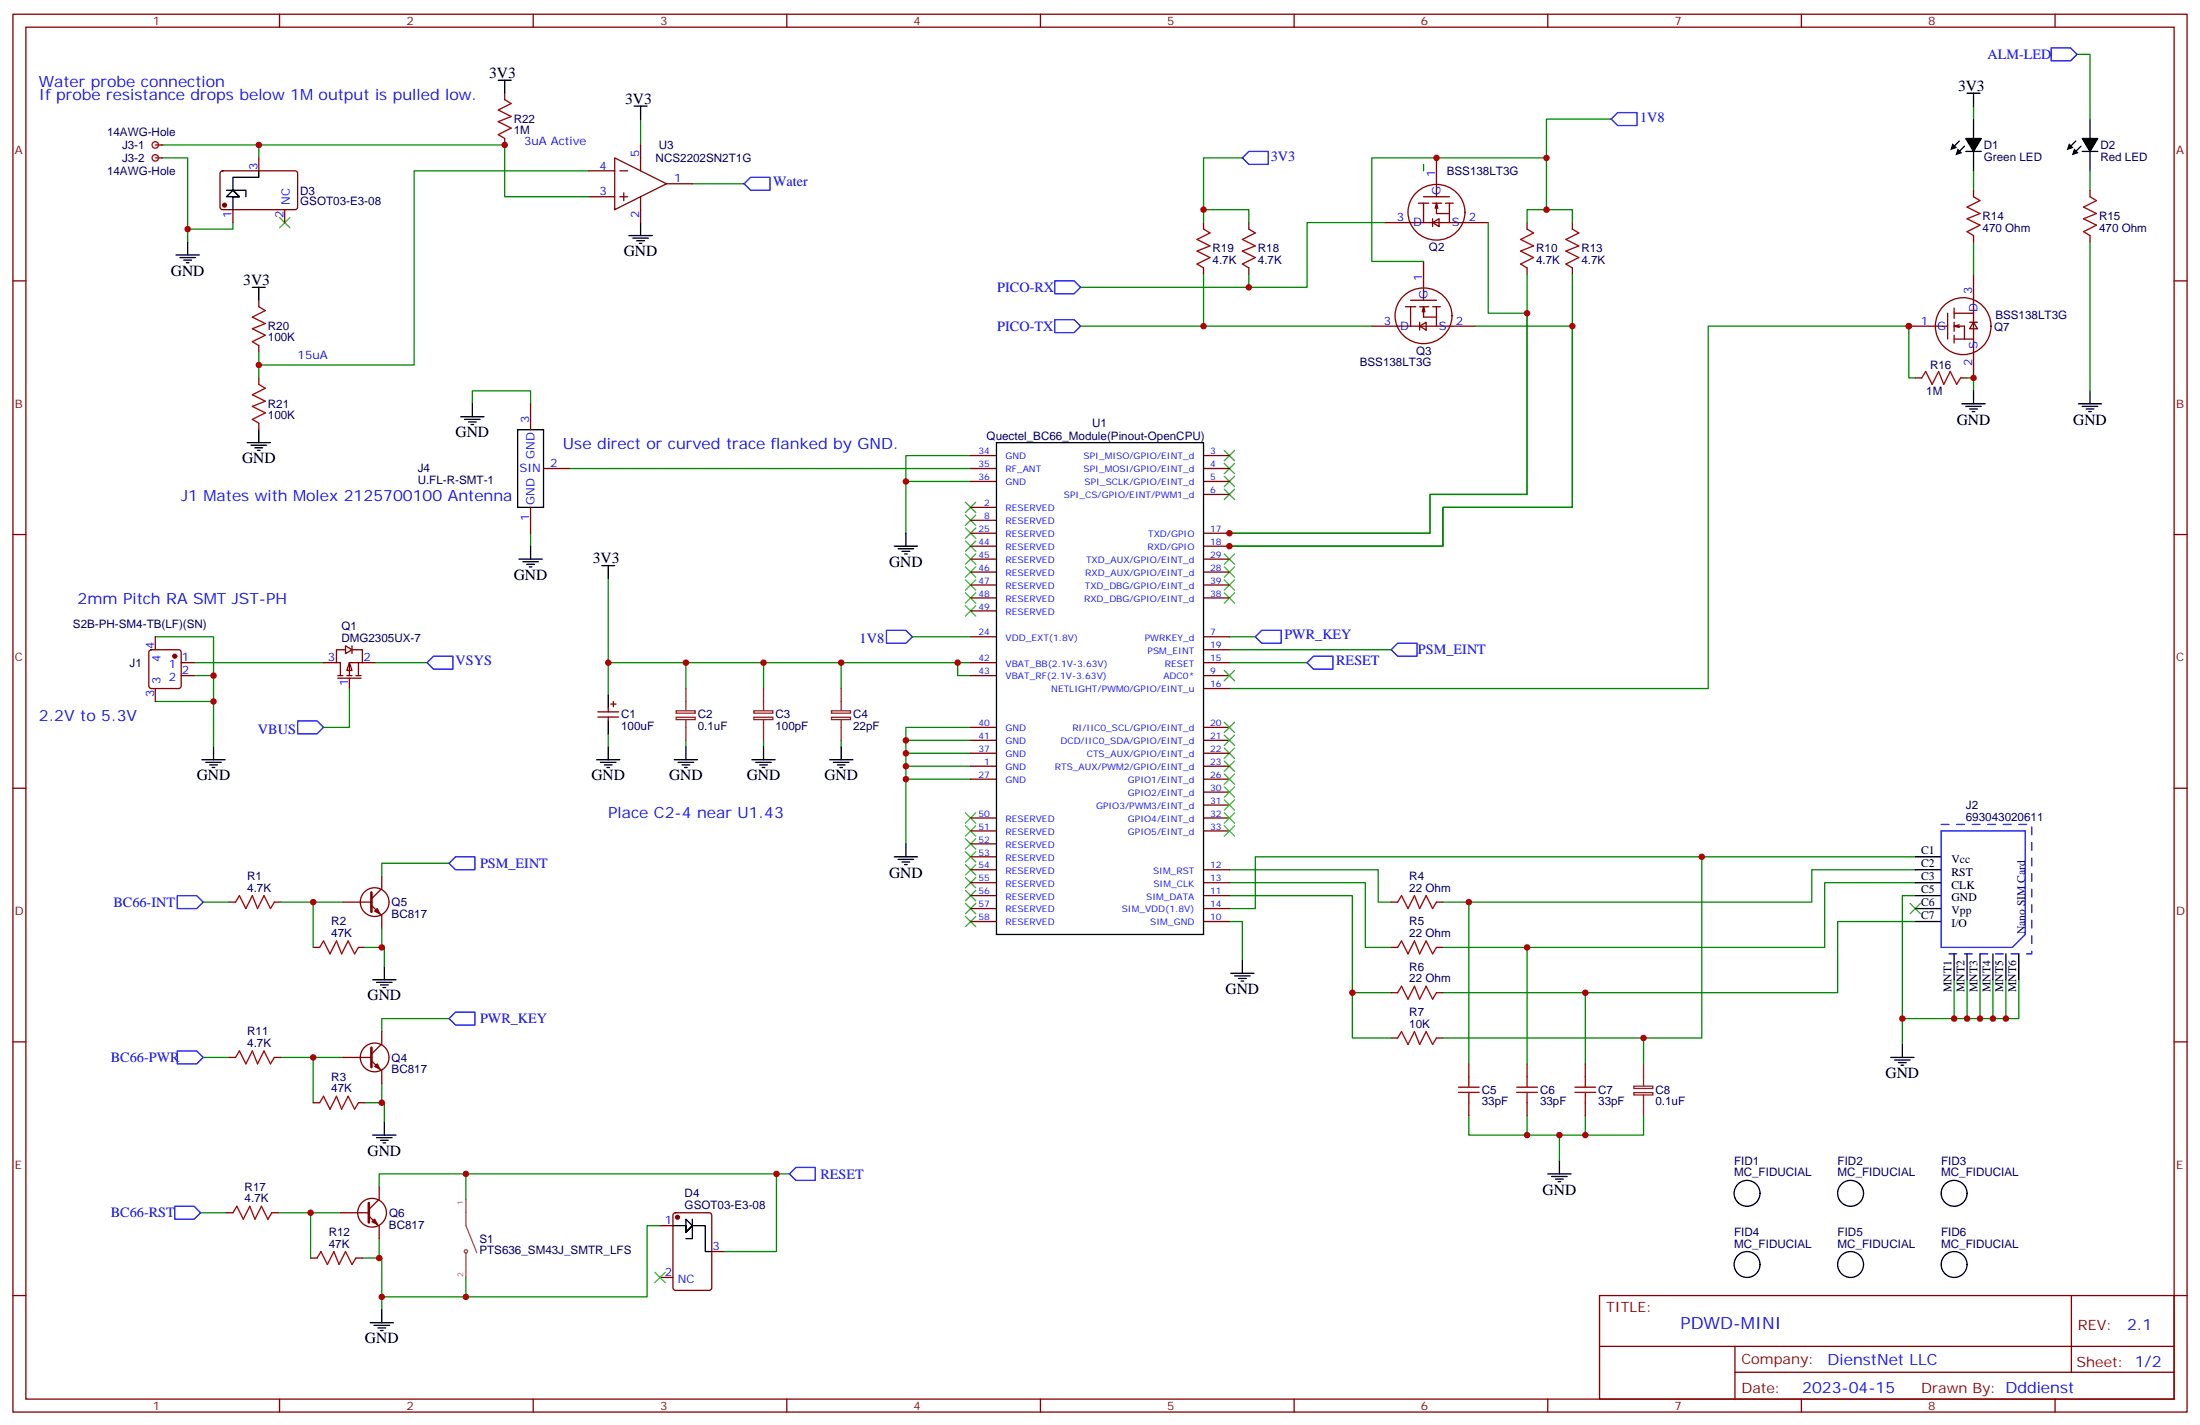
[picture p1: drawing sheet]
<svg xmlns="http://www.w3.org/2000/svg" width="600mm" height="388mm" viewBox="0 0 600 388" stroke-linecap="round" stroke-linejoin="round" font-family="sans-serif">
<g fill="none" stroke="#870000" stroke-width=".35">
<path d="M3.5 3.9h592.7v381h-592.7zM7.1 7.4h585.6v374h-585.6zM76.2 3.9v3.5M145.3 3.9v3.5M214.5 3.9v3.5M283.6 3.9v3.5M352.8 3.9v3.5M421.9 3.9v3.5M491.1 3.9v3.5M560.2 3.9v3.5M137.6 25.4v1.8M137.6 37.7v1.8"/>
<path d="M174.6 39.5v7.1M60.2 46.8l.5-.2h19.7a.71 .71 0 0 1 .7 .7v9.1l-.4 .7h-20l-.5-.2-.2-.5v-9.1zM63.5 57.1v3.6M70.6 43v3.6M77.6 57.1v3.6M160.5 46.6h7.1M160.5 53.6h7.1M167.6 43l14.1 7.1-14.1 7zM169 46.6h2.1M169 53.6h2.1M170 52.6v2.1M174.6 53.6v7.1"/>
<path d="M181.7 50.1h7M538 51.9v1.7M569.7 51.9v1.7M3.5 76.6h3.6M538 64.2v1.8M538 74.8v28.2M569.7 64.2v1.8M592.7 76.6h3.5M70.6 81.8v1.8M70.6 94.2v1.8M520.3 88.9h7.1M527.8 88.9h3.1"/>
<path d="M530.2 83a7.7 7.7 0 0 1 12.1 3.3 7.7 7.7 0 0 1-7.1 10.4 7.8 7.8 0 0 1-7.2-5.1 7.8 7.8 0 0 1 2.2-8.6zM530.9 85.4v7M532.7 84v2.8M532.7 87.8v2.5M532.7 91.4v2.1M532.7 85.4h5.3M532.7 92.4h5.3M534.1 89.3l-1.4-.4h2.8v3.5M534.1 88.5l-1.4 .4M536.9 87.8h2.1M538 87.8l1 1.8h-2.1zM70.6 103v1.8"/>
<path d="M70.6 115.4v1.7M144.6 110.1v7M522.1 103h1.8M534.5 103h1.7M144.6 138.3v7M148.2 127.7h7M264.6 127.7h7M264.6 124.2h7M264.6 131.2h7M264.6 138.3h7M328.1 127.7h7M328.1 124.2h7"/>
<path d="M328.1 131.2h7M328.1 134.8h7M3.5 145.7h3.6M264.6 141.8h7M264.6 145.3h7M264.6 148.9h7M264.6 152.4h7M264.6 155.9h7M264.6 159.5h7M328.1 145.3h7M328.1 148.9h7M328.1 152.4h7"/>
<path d="M328.1 155.9h7M328.1 159.5h7M592.7 145.7h3.5M264.6 163h7M264.6 166.5h7M264.6 173.6h7M328.1 163h7M328.1 173.6h7M328.1 177.1h7M163 194h5.6M163 195.4h5.6M165.8 193v1"/>
<path d="M165.8 195.4v1.1M166.5 191.9h1.4M167.2 191.2v1.4M264.6 180.6h7M264.6 184.1h7M264.6 198.3h7M328.1 180.6h7M328.1 184.1h7M328.1 198.3h7M328.1 187.7h7M3.5 214.8h3.6M264.6 201.8h7"/>
<path d="M264.6 205.3h7M264.6 208.8h7M264.6 212.4h7M328.1 201.8h7M328.1 205.3h7M328.1 208.8h7M328.1 212.4h7M328.1 219.4h7M328.1 215.9h7M592.7 214.8h3.5M264.6 223h7M264.6 226.5h7"/>
<path d="M264.6 230h7M264.6 233.5h7M264.6 237.1h7M328.1 223h7M328.1 226.5h7M328.1 237.1h7M264.6 240.6h7M264.6 244.1h7M264.6 247.6h7M264.6 251.2h7M328.1 240.6h7M328.1 244.1h7"/>
<path d="M328.1 247.6h7M328.1 251.2h7M379.2 258.2h1.8M379.2 245.9h1.8M391.6 258.2h1.7M391.6 245.9h1.7M379.2 270.6h1.8M391.6 270.6h1.7M3.5 284h3.6M379.2 282.9h1.8M391.6 282.9h1.7M400.4 290v3.5"/>
<path d="M416.3 290v3.5M432.2 290v3.5M592.7 284h3.5M400.4 300.6v3.5M416.3 300.6v3.5M432.2 300.6v3.5M3.5 353.1h3.6M436 353.1h156.7v28.3h-156.7zM564.7 353.2v20.8M592.7 353.1h3.5M436.1 367h156.4M472.9 374h119.6"/>
<path d="M472.9 367v14.1M76.2 381.4v3.5M145.3 381.4v3.5M214.5 381.4v3.5M283.6 381.4v3.5M352.8 381.4v3.5M421.9 381.4v3.5M491.1 381.4v3.5M560.2 381.4v3.5"/>
</g>
<g fill="none" stroke="#008700" stroke-width=".35">
<path d="M44.1 39.5h93.5v14.1h22.9M70.6 39.5v3.5M174.6 32.5v7M538 28.9v3.6M44.1 43h7.1v23M160.5 46.6h-47.6v52.9h-42.3M188.7 50.1h14.1M538 46.6v5.3M569.7 46.6v5.3M63.5 60.7v1.7h-12.3M538 66v8.8M569.7 66v40.5"/>
<path d="M70.6 96v7M416.3 85.4v49.4h-26.5v10.5h-54.7M428.6 88.9v49.4h-35.3v10.6h-58.2M128.8 110.1v-3.6h15.8v3.6M522.1 103h-1.8v-14.1h-54.6v98.8h-130.6M536.2 103h1.8v3.5M155.2 127.7h109.4M246.9 131.2h17.7M264.6 124.2h-17.7v21.1M144.6 145.3v3.6M165.8 157.7v22.9h21.2M335.1 173.6h7.1"/>
<path d="M335.1 177.1h44.1M52.9 180.6h35.3M165.8 180.6v8.8M208.1 180.6h-21.1v7.1M229.3 180.6h-21.2v7.1M261.1 180.6h-31.8v7.1M264.6 198.3h-17.7v31.7M264.6 180.6h-3.5v3.5h3.5M335.1 180.6h21.2M165.8 200v3.6M187 201.8v1.8M208.1 201.8v1.8"/>
<path d="M229.3 201.8v1.8M246.9 201.8h17.7M246.9 205.3h17.7M246.9 208.8h17.7M246.9 212.4h17.7M335.1 237.1h40.6v8.8h3.5M463.9 233.5v49.4h-70.6M522.1 237.1h-28.2v8.8h-100.6M522.1 233.5h-179.9v14.1h-7.1M335.1 244.1h33.6v26.5h10.5M335.1 240.6h37.1v17.6h7M335.1 251.2h3.6v10.6"/>
<path d="M400.4 245.9v44.1M416.3 258.2v31.8M522.1 244.1h-3.5v33.5h31.7v-10.5M522.1 251.2h-21.2v19.4h-107.6M522.1 240.6h-24.7v17.6h-104.1M368.7 270.6v12.3h10.5M432.2 270.6v19.4M518.6 277.6v7.1M532.7 267.1v10.5M536.2 267.1v10.5M539.8 267.1v10.5M543.3 267.1v10.5"/>
<path d="M546.8 267.1v10.5M448 282.9v7.1M400.4 304.1v5.3h47.6v-5.3M416.3 304.1v5.3M425.1 309.4v7M432.2 304.1v5.3"/>
</g>
<g fill="none" stroke="#000" stroke-width=".35">
<path d="M135.8 21.9h3.5M137.6 21.9v3.5M172.9 28.9h3.5M174.6 28.9v3.6M534.1 38.5l-1.4 1.4M535.5 39.9l-1.4 1.4M536.2 25.4h3.6M538 25.4v3.5M538 32.5v5.2M565.9 38.5l-1.5 1.4M567.3 39.9l-1.4 1.4M569.7 32.5v5.2"/>
<path d="M61.7 51.9h5.3v1.7M70.6 46.6v1.7h-7.1v3.6l1.8 1.7h-3.6l1.8-1.7 1.8 1.7h-1.8v3.5M535.9 41.3h4.2M538 41.3v5.3M567.6 41.3h4.3M569.7 41.3v5.3M48 69.5h6.3M49 70.2h4.3M50.1 70.9h2.1M50.8 71.6h.7M51.2 66v3.5M68.8 78.3h3.5"/>
<path d="M70.6 78.3v3.5M171.4 64.2h6.4M172.5 64.9h4.2M173.6 65.6h2.1M174.3 66.3h.7M174.6 60.7v3.5M70.6 117.1v3.5M125.6 113.6h6.3M126.6 114.3h4.3M127.7 115h2.1M128.4 115.7h.7M128.8 110.1v3.5"/>
<path d="M141.1 117.1h7.1v21.2h-7.1zM534.8 110.1h6.4M535.9 110.8h4.2M536.9 111.5h2.1M537.6 112.2h.7M538 106.5v3.6M566.6 110.1h6.3M567.6 110.8h4.3M568.7 111.5h2.1M569.4 112.2h.7M569.7 106.5v3.6M67.4 120.6h6.3"/>
<path d="M68.4 121.4h4.3M69.5 122.1h2.1M70.2 122.8h.7M271.6 120.6h56.5v134.1h-56.5zM141.5 152.4h6.3M142.5 153.1h4.3M143.6 153.8h2.1M144.3 154.5h.7M144.6 148.9v3.5M164 154.2h3.6M165.8 154.2v3.5M243.8 148.9h6.3"/>
<path d="M244.8 149.6h4.3M245.9 150.3h2.1M246.6 151h.7M246.9 145.3v3.6M165.8 189.4v3.6M165.8 196.5v3.5M55 207.1h6.4M56.1 207.8h4.2M57.1 208.5h2.2M57.9 209.2h.7M58.2 203.6v3.5M162.6 207.1h6.4"/>
<path d="M163.7 207.8h4.2M164.7 208.5h2.2M165.5 209.2h.7M165.8 203.6v3.5M183.8 207.1h6.3M184.9 207.8h4.2M185.9 208.5h2.1M186.6 209.2h.7M187 203.6v3.5M205 207.1h6.3M206 207.8h4.3M207.1 208.5h2.1"/>
<path d="M207.8 209.2h.7M208.1 203.6v3.5M226.1 207.1h6.4M227.2 207.8h4.2M228.2 208.5h2.2M229 209.2h.7M229.3 203.6v3.5M243.8 233.5h6.3M244.8 234.2h4.3M245.9 234.9h2.1M246.6 235.7h.7M246.9 230v3.5"/>
<path d="M522.1 233.5h7.1M522.1 237.1h7.1M522.1 240.6h7.1M522.1 244.1h7.1M522.1 247.6h7.1M522.1 251.2h7.1M532.7 260v7.1M536.2 260v7.1M539.8 260v7.1M543.3 260v7.1M546.8 260v7.1M550.3 260v7.1"/>
<path d="M335.5 265.3h6.3M336.5 266h4.3M337.6 266.7h2.1M338.3 267.4h.7M338.7 261.8v3.5M515.4 288.2h6.4M516.5 288.9h4.2M517.5 289.6h2.1M518.2 290.3h.7M518.6 284.7v3.5M421.9 320h6.4M425.1 316.4v3.6"/>
<path d="M423 320.7h4.2M424 321.4h2.2M424.7 322.1h.7"/>
<circle cx="476.2" cy="325.3" r="3.5"/>
<circle cx="504.5" cy="325.3" r="3.5"/>
<circle cx="532.7" cy="325.3" r="3.5"/>
</g>
<g fill="none" stroke="#a10000" stroke-width=".35">
<path d="M137.6 27.2l1.7 1-3.5 1.8 3.5 1.8-3.5 1.4 3.5 1.7-3.5 1.8 1.8 1M538 53.6l1.8 1.1-3.6 1.7 3.6 1.8-3.6 1.4 3.6 1.8-3.6 1.7 1.8 1.1M569.7 53.6l1.8 1.1-3.5 1.7 3.5 1.8-3.5 1.4 3.5 1.8-3.5 1.7 1.7 1.1M70.6 83.6l1.7 1.1-3.5 1.7 3.5 1.8-3.5 1.4 3.5 1.8-3.5 1.7 1.8 1.1M70.6 104.8l1.7 1-3.5 1.8 3.5 1.8-3.5 1.4 3.5 1.7-3.5 1.8 1.8 1.1M523.9 103l1-1.8 1.8 3.6 1.8-3.6 1.4 3.6 1.7-3.6 1.8 3.6 1.1-1.8M381 258.2l1.1-1.7 1.7 3.5 1.8-3.5 1.4 3.5 1.8-3.5 1.7 3.5 1.1-1.8M381 245.9l1.1-1.8 1.7 3.5 1.8-3.5 1.4 3.5 1.8-3.5 1.7 3.5 1.1-1.7M381 270.6l1.1-1.8 1.7 3.5 1.8-3.5 1.4 3.5 1.8-3.5 1.7 3.5 1.1-1.7M381 282.9l1.1-1.7 1.7 3.5 1.8-3.5 1.4 3.5 1.8-3.5 1.7 3.5 1.1-1.8M397.6 297.7h5.6M397.6 296.3h5.6"/>
<path d="M400.4 293.5v2.8M400.4 297.7v2.9M413.5 297.7h5.6M413.5 296.3h5.6M416.3 293.5v2.8M416.3 297.7v2.9M429.3 297.7h5.7M429.3 296.3h5.7M432.2 293.5v2.8M432.2 297.7v2.9"/>
</g>
<path d="M202.8 50.1l1.8-1.8h5.3v3.6h-5.3zM342.2 173.6l1.8-1.8h5.2v3.5h-5.2zM381 175.3h5.3v3.6h-5.3l-1.8-1.8zM356.3 180.6l1.8-1.7h5.3v3.5h-5.3zM529.2 226.5h22.9v28.2l-3.5 3.5h-19.4z" fill="none" stroke="#00f" stroke-width=".35"/>
<g fill="none" stroke="#3c3" stroke-width=".35">
<path d="M76.2 59.3l2.8 2.8M79 59.3l-2.8 2.8M263.2 136.9l2.8 2.8M266 136.9l-2.8 2.8M333.7 122.8l2.8 2.8M333.7 126.3l2.8 2.8M333.7 129.8l2.8 2.8M333.7 133.3l2.8 2.9M336.5 122.8l-2.8 2.8M336.5 126.3l-2.8 2.8M336.5 129.8l-2.8 2.8M336.5 133.3l-2.8 2.9"/>
<path d="M263.2 158l2.8 2.9M263.2 154.5l2.8 2.8M263.2 151l2.8 2.8M263.2 147.5l2.8 2.8M263.2 143.9l2.8 2.9M263.2 140.4l2.8 2.8M266 158l-2.8 2.9M266 154.5l-2.8 2.8M266 151l-2.8 2.8M266 147.5l-2.8 2.8M266 143.9l-2.8 2.9M266 140.4l-2.8 2.8"/>
<path d="M333.7 158l2.8 2.9M333.7 154.5l2.8 2.8M333.7 151l2.8 2.8M336.5 158l-2.8 2.9M336.5 151l-2.8 2.8M336.5 154.5l-2.8 2.8M263.2 165.1l2.8 2.8M263.2 161.6l2.8 2.8M266 165.1l-2.8 2.8M266 161.6l-2.8 2.8M333.7 161.6l2.8 2.8M336.5 161.6l-2.8 2.8"/>
<path d="M333.7 207.4l2.8 2.9M333.7 203.9l2.8 2.8M336.5 207.4l-2.8 2.9M336.5 203.9l-2.8 2.8M263.2 239.2l2.8 2.8M263.2 235.7l2.8 2.8M263.2 232.1l2.8 2.8M263.2 228.6l2.8 2.8M263.2 225.1l2.8 2.8M263.2 221.5l2.8 2.9M266 239.2l-2.8 2.8M266 235.7l-2.8 2.8"/>
<path d="M266 232.1l-2.8 2.8M266 228.6l-2.8 2.8M266 225.1l-2.8 2.8M266 221.5l-2.8 2.9M263.2 249.8l2.8 2.8M263.2 246.2l2.8 2.9M263.2 242.7l2.8 2.8M266 249.8l-2.8 2.8M266 246.2l-2.8 2.9M266 242.7l-2.8 2.8M520.7 246.2l2.8 2.9M523.5 246.2l-2.8 2.9"/>
</g>
<circle cx="61.2" cy="55.9" r=".53" fill="#870000" stroke="#870000" stroke-width=".35"/>
<path d="M535.9 37.7h4.2l-2.1 3.6zM567.6 37.7h4.3l-2.2 3.6z" fill="#000" stroke="#000" stroke-width=".35"/>
<path d="M532.3 39.1l1.2 1.2-1.9 .6zM533.7 40.5l1.2 1.2-1.9 .6zM564 39.1l1.3 1.2-1.9 .6zM565.4 40.5l1.3 1.2-1.9 .6z" fill="#000"/>
<g fill="none" stroke="#8c2424" stroke-width=".35">
<path d="M184.3 193.7h5.2v.7h-5.2zM184.3 195.5h5.2v.6h-5.2zM187 187.7v6M187 196.1v5.7M205.5 193.7h5.2v.7h-5.2zM205.5 195.5h5.2v.6h-5.2zM208.1 187.7v6M208.1 196.1v5.7M226.7 193.7h5.1v.7h-5.1zM226.7 195.5h5.1v.6h-5.1zM229.3 187.7v6M229.3 196.1v5.7"/>
<path d="M445.4 296.1h5.2v.6h-5.2zM445.4 297.8h5.2v.7h-5.2zM448 290v6M448 298.4v5.7"/>
</g>
<path d="M529.2 224.7h24.7v35.3h-24.7" fill="none" stroke="#00f" stroke-width=".35" stroke-dasharray="2.1 2.1"/>
<path d="M95.2 180.6l.8 2.1h-1.5z" fill="#fff" stroke="#870000" stroke-width=".35"/>
<g fill="none" stroke="#870000" stroke-width=".35">
<path d="M385.7 52.9a7.7 7.7 0 0 1 12 .2 7.7 7.7 0 0 1-2.8 11.6 7.6 7.6 0 0 1-9.4-2.2 7.6 7.6 0 0 1 .2-9.6zM386.6 55.4h2.9M388.1 53.6h7M388.1 55.4v5.3M390.5 55.4h2.5M390.5 59.6v2.1M391.6 43v7.1M391.6 50.4v3.2M391.6 55.4l-.4 1.4M391.9 56.8l-.3-1.4v2.8h3.5M394.1 55.4h2.1M395.1 55.4v5.3"/>
<path d="M328.1 60.7v1.7M328.1 73v1.8M340.4 60.7v1.7M340.4 73v1.8M377.5 60.7h28.2M388.1 71.3v7M388.1 78.7v3.1M390.5 60.7l1.8-1.1v2.1zM416.3 60.7v1.7M416.3 73v1.8M428.6 60.7v1.7M428.6 73v1.8"/>
<path d="M373.9 88.9h28.3M382.2 81.1a7.7 7.7 0 0 1 11.9 .3 7.7 7.7 0 0 1-2.8 11.6 7.6 7.6 0 0 1-9.4-2.3 7.6 7.6 0 0 1 .3-9.6zM383.1 83.6h2.8M384.5 81.8h7.1M384.5 83.6v5.3M387 88.9l1.8-1.1v2.2zM387 83.6h2.5M387 87.8v2.2M388.1 83.6l-.4 1.4M388.4 85l-.3-1.4v2.8h3.5M390.5 83.6h2.1M391.6 83.6v5.3"/>
<path d="M40.8 177.3l.5-.2h7.4a.71 .71 0 0 1 .7 .7v9.2l-.2 .5-.5 .2h-7.4l-.5-.3-.2-.4v-9.2zM42.3 173.6v3.5M94.2 176l1.8 1.1-1.8 1.1zM94.2 177.1h-2.5v3.5h1.1v3.5M96 177.1h2.8v3.5M96 176v2.2M42.3 187.7v3.5M49.4 184.1h3.5M49.4 180.6h3.5M88.2 180.6h3.5M92.1 184.9h6.3M92.1 184.1h1.4"/>
<path d="M94.5 184.1h1.5M95.2 184.9v2.8M97 184.1h1.4M97.7 180.6v3.5M98.8 180.6h-3.6v3.5M98.8 180.6h3.5M62.4 245.9h1.8M74.8 245.9h1.8M85.4 258.2h1.7M97.7 258.2h1.8M62.4 288.2h1.8M74.8 288.2h1.8"/>
<path d="M85.4 300.6h1.7M97.7 300.6h1.8M61.7 330.6h1.8M74.1 330.6h1.7M179.9 334.1h3.5M183.7 330.8l.4-.2h9.2a.71 .71 0 0 1 .7 .7v20l-.7 .4h-9.2l-.4-.2-.3-.5v-19.7zM84.7 342.9h1.7M97 342.9h1.8M179.9 348.2h3.5M194 341.1h3.6"/>
</g>
<g fill="none" stroke="#00f" stroke-width=".35">
<path d="M559.2 13.1h5.2l1.8 1.7-1.8 1.8h-5.2zM441 30.7h5.3v3.5h-5.3l-1.8-1.7zM338.7 43l1.7-1.7h5.3v3.5h-5.3zM287.5 76.6h5.3l1.8 1.7-1.8 1.8h-5.3zM287.5 87.1h5.3l1.8 1.8-1.8 1.8h-5.3zM241.7 171.8h5.2l1.8 1.8-1.8 1.7h-5.2zM81.1 196.5h5.3l1.8 1.8-1.8 1.7h-5.3zM116.4 180.6l1.8-1.7h5.3v3.5h-5.3zM122.4 235.3l1.8-1.8h5.3v3.6h-5.3zM48.3 244.1h5.3l1.8 1.8-1.8 1.7h-5.3zM122.4 277.6l1.8-1.7h5.3v3.5h-5.3zM48.3 286.5h5.3l1.8 1.7-1.8 1.8h-5.3z"/>
<path d="M217 318.2h5.2v3.5h-5.2l-1.8-1.7zM47.6 328.8h5.3l1.8 1.8-1.8 1.7h-5.3z"/>
</g>
<g fill="none" stroke="#008700" stroke-width=".35">
<path d="M566.2 14.8h3.5v17.7M439.2 32.5h-17.6v24.6M338.7 43h-10.6v14.1M388.1 44.8v1.8M421.6 43h-47.7v28.3h14.2M328.1 60.7v-3.6h12.3v3.6M328.1 74.8v14.1M340.4 74.8v3.5h-45.8M377.5 60.7h-21.2v17.6h-15.9M405.7 60.7v24.7h10.6v-10.6M416.3 60.7v-3.6h12.3v3.6M428.6 74.8v14.1h-26.4"/>
<path d="M294.6 88.9h79.3M416.3 85.4v49.4h-26.5v10.5h-54.7M428.6 88.9v49.4h-35.3v10.6h-58.2M42.3 173.6h15.9v30M248.7 173.6h15.9M42.3 191.2h15.9M52.9 184.1h5.3M95.2 187.7v10.6h-7M102.3 180.6h14.1M122.4 235.3h-18.3v3.5M55.4 245.9h7M76.6 245.9h16.9"/>
<path d="M85.4 245.9v12.3M104.1 252.9v5.3h-4.6M104.1 258.2h.7v5.3M122.4 277.6h-18.3v3.6M55.4 288.2h7M76.6 288.2h16.9M85.4 288.2v12.4M104.1 295.3v5.3h-4.6M104.1 300.6h.7v5.3M127 320v7M211.7 320v21.1h-14.1M215.2 320h-111.8v3.5"/>
<path d="M54.7 330.6h7M75.8 330.6h17M84.7 330.6v12.3M103.4 337.6v5.3h-4.6M179.9 334.1h-3.5v19.4h-49.4M103.4 342.9h.7v14.1M127 348.2v5.3h-22.9"/>
</g>
<path d="M328.1 62.4l1.7 1.1-3.5 1.8 3.5 1.7-3.5 1.4 3.5 1.8-3.5 1.8 1.8 1M340.4 62.4l1.8 1.1-3.5 1.8 3.5 1.7-3.5 1.4 3.5 1.8-3.5 1.8 1.7 1M416.3 62.4l1.7 1.1-3.5 1.8 3.5 1.7-3.5 1.4 3.5 1.8-3.5 1.8 1.8 1M428.6 62.4l1.8 1.1-3.5 1.8 3.5 1.7-3.5 1.4 3.5 1.8-3.5 1.8 1.7 1M64.2 245.9l1.1-1.8 1.7 3.5 1.8-3.5 1.4 3.5 1.8-3.5 1.7 3.5 1.1-1.7M87.1 258.2l1.1-1.7 1.8 3.5 1.7-3.5 1.4 3.5 1.8-3.5 1.8 3.5 1-1.8M64.2 288.2l1.1-1.7 1.7 3.5 1.8-3.5 1.4 3.5 1.8-3.5 1.7 3.5 1.1-1.8M87.1 300.6l1.1-1.8 1.8 3.5 1.7-3.5 1.4 3.5 1.8-3.5 1.8 3.5 1-1.7M63.5 330.6l1.1-1.8 1.7 3.5 1.8-3.5 1.4 3.5 1.8-3.5 1.7 3.5 1.1-1.7M86.4 342.9l1.1-1.8 1.8 3.6 1.7-3.6 1.4 3.6 1.8-3.6 1.8 3.6 1-1.8" fill="none" stroke="#a10000" stroke-width=".35"/>
<g fill="none" stroke="#3c3" stroke-width=".35">
<path d="M333.7 182.7l2.8 2.9M333.7 196.8l2.8 2.9M336.5 182.7l-2.8 2.9M336.5 196.8l-2.8 2.9M333.7 200.4l2.8 2.8M333.7 211l2.8 2.8M333.7 214.5l2.8 2.8M333.7 218l2.8 2.8M336.5 200.4l-2.8 2.8M336.5 211l-2.8 2.8M336.5 214.5l-2.8 2.8M336.5 218l-2.8 2.8"/>
<path d="M333.7 221.5l2.8 2.9M333.7 225.1l2.8 2.8M336.5 221.5l-2.8 2.9M336.5 225.1l-2.8 2.8M178.5 346.8l2.8 2.8M181.3 346.8l-2.8 2.8"/>
</g>
<g fill="#850000" stroke="#850000" stroke-width=".35">
<path d="M102.1 248.4l.7-.8 .7 1.5z"/>
<path d="M102.8 290l.7 1.4-1.4-.7z"/>
<path d="M101.4 333l.7-.7 .7 1.4z"/>
</g>
<g fill="none" stroke="#850000" stroke-width=".35">
<path d="M104.1 238.8v3.6M93.5 245.9h7.9M101.2 246.8l2.7 2.6M103.9 242.4l-2.7 2.6M104.1 249.4v3.5M106 245.9a3.9 3.9 0 0 0-5.6-3.6 3.9 3.9 0 0 0-.7 6.6 3.9 3.9 0 0 0 6.2-2.1l.1-.7M93.5 288.2h7.9M101.2 289.1l2.7 2.6M103.9 284.7l-2.7 2.6M104.1 281.2v3.5M104.1 291.7v3.6M106 288.2a3.9 3.9 0 0 0-5.6-3.5 3.9 3.9 0 0 0-.7 6.6 3.9 3.9 0 0 0 6.2-2.1l.1-.8"/>
<path d="M92.8 330.6h7.9M100.5 331.4l2.7 2.7M103.2 327l-2.7 2.7M103.4 323.5v3.5M103.4 334.1v3.5M105.3 330.6a3.9 3.9 0 0 0-5.6-3.6 3.9 3.9 0 0 0-.8 6.6 3.9 3.9 0 0 0 6.3-2.1l.1-.8"/>
</g>
<path d="M101.2 243.2v5.3M101.2 285.6v5.3M100.5 327.9v5.3" fill="none" stroke="#850000" stroke-width=".71"/>
<g fill="none" stroke="#000" stroke-width=".35">
<path d="M101.6 267.1h6.3M102.7 267.8h4.2M103.7 268.5h2.1M104.4 269.2h.7M104.8 263.5v3.6M101.6 309.4h6.3M102.7 310.1h4.2M103.7 310.8h2.1M104.4 311.5h.7M104.8 305.9v3.5M183.4 334.1h3.6v1.7l1.7-1.7-1.7-1.8v3.5l1.7-1.7h3.6v7h1.7M188.7 332.3v5.3h-1.7"/>
<path d="M104.1 357v3.5M100.9 360.5h6.3M102 361.2h4.2M103 361.9h2.1M103.7 362.7h.7"/>
<circle cx="476.2" cy="344.7" r="3.5"/>
<circle cx="504.5" cy="344.7" r="3.5"/>
<circle cx="532.7" cy="344.7" r="3.5"/>
</g>
<path d="M127 327v7l3 7.4M127 341.5a.46 .46 0 0 1-.4-.6 .46 .46 0 0 1 .7-.2 .46 .46 0 0 1-.1 .8h-.2M127 341.6v3M127 344.7v3.5" fill="none" stroke="#a64a4a" stroke-width=".35"/>
<g fill="#870000" stroke="#870000" stroke-width=".35">
<circle cx="184.7" cy="331.8" r=".53"/>
<circle cx="47.6" cy="178.9" r=".53"/>
</g>
<path d="M42.3 39.5h1.8" fill="none" stroke="#c00" stroke-width=".35"/>
<circle cx="44.1" cy="39.5" r=".18" fill="#8c2424"/>
<g fill="none" stroke="#c00" stroke-width=".35">
<path d="M42.3 43h1.8"/>
<circle cx="42.3" cy="39.5" r=".88"/>
</g>
<circle cx="44.1" cy="43" r=".18" fill="#8c2424"/>
<circle cx="42.3" cy="43" r=".88" fill="none" stroke="#c00" stroke-width=".35"/>
<g fill="#c00">
<circle cx="137.6" cy="39.5" r=".88"/>
<circle cx="70.6" cy="39.5" r=".88"/>
<circle cx="70.6" cy="99.5" r=".88"/>
<circle cx="520.3" cy="88.9" r=".88"/>
<circle cx="51.2" cy="62.4" r=".88"/>
<circle cx="538" cy="103" r=".88"/>
<circle cx="448" cy="282.9" r=".88"/>
<circle cx="432.2" cy="309.4" r=".88"/>
<circle cx="416.3" cy="309.4" r=".88"/>
<circle cx="425.1" cy="309.4" r=".88"/>
<circle cx="432.2" cy="270.6" r=".88"/>
<circle cx="463.9" cy="233.5" r=".88"/>
<circle cx="368.7" cy="270.6" r=".88"/>
<circle cx="416.3" cy="258.2" r=".88"/>
<circle cx="400.4" cy="245.9" r=".88"/>
<circle cx="518.6" cy="277.6" r=".88"/>
<circle cx="532.7" cy="277.6" r=".88"/>
<circle cx="536.2" cy="277.6" r=".88"/>
<circle cx="539.8" cy="277.6" r=".88"/>
<circle cx="543.3" cy="277.6" r=".88"/>
<circle cx="546.8" cy="277.6" r=".88"/>
<circle cx="246.9" cy="131.2" r=".88"/>
<circle cx="246.9" cy="201.8" r=".88"/>
<circle cx="246.9" cy="205.3" r=".88"/>
<circle cx="246.9" cy="208.8" r=".88"/>
<circle cx="246.9" cy="212.4" r=".88"/>
<circle cx="261.1" cy="180.6" r=".88"/>
<circle cx="229.3" cy="180.6" r=".88"/>
<circle cx="208.1" cy="180.6" r=".88"/>
<circle cx="187" cy="180.6" r=".88"/>
<circle cx="165.8" cy="180.6" r=".88"/>
<circle cx="391.6" cy="43" r=".88"/>
<circle cx="416.3" cy="85.4" r=".88"/>
<circle cx="428.6" cy="88.9" r=".88"/>
<circle cx="421.6" cy="43" r=".88"/>
<circle cx="421.6" cy="57.1" r=".88"/>
<circle cx="340.4" cy="78.3" r=".88"/>
<circle cx="335.1" cy="145.3" r=".88"/>
<circle cx="335.1" cy="148.9" r=".88"/>
<circle cx="328.1" cy="88.9" r=".88"/>
<circle cx="328.1" cy="57.1" r=".88"/>
<circle cx="85.4" cy="245.9" r=".88"/>
<circle cx="104.1" cy="258.2" r=".88"/>
<circle cx="104.1" cy="300.6" r=".88"/>
<circle cx="85.4" cy="288.2" r=".88"/>
<circle cx="103.4" cy="342.9" r=".88"/>
<circle cx="84.7" cy="330.6" r=".88"/>
<circle cx="127" cy="320" r=".88"/>
<circle cx="104.1" cy="353.5" r=".88"/>
<circle cx="58.2" cy="184.1" r=".88"/>
<circle cx="58.2" cy="191.2" r=".88"/>
<circle cx="211.7" cy="320" r=".88"/>
<circle cx="127" cy="353.5" r=".88"/>
</g>
<text font-size="4.6" fill="#00f" x="458.1" y="362.2">PDWD-MINI</text>
<g font-size="4.2" fill="#00f">
<text x="10.6" y="23.6">Water probe connection</text>
<text x="10.6" y="27.2">If probe resistance drops below 1M output is pulled low.</text>
<text x="153.5" y="122.4">Use direct or curved trace flanked by GND.</text>
<text x="49.4" y="136.5">J1 Mates with Molex 2125700100 Antenna</text>
<text x="21.2" y="164.7">2mm Pitch RA SMT JST-PH</text>
<text x="10.6" y="196.5">2.2V to 5.3V</text>
<text x="165.8" y="223">Place C2-4 near U1.43</text>
<text x="579.8" y="362.4">2.1</text>
<text x="498.2" y="372">DienstNet LLC</text>
<text x="491.3" y="379.8">2023-04-15</text>
</g>
<g font-size="4.2">
<text x="133.3" y="21.2">3V3</text>
<text x="170.4" y="28.2">3V3</text>
<text x="533.8" y="24.7">3V3</text>
<text x="170" y="69.9">GND</text>
<text x="46.6" y="75.1">GND</text>
<text x="66.3" y="77.6">3V3</text>
<text x="124.2" y="119.2">GND</text>
<text x="533.4" y="115.7">GND</text>
<text x="565.1" y="115.7">GND</text>
<text x="66" y="126.3">GND</text>
<text x="161.6" y="153.5">3V3</text>
<text x="242.4" y="154.5">GND</text>
<text x="140.1" y="158">GND</text>
<text x="53.6" y="212.7">GND</text>
<text x="161.2" y="212.7">GND</text>
<text x="182.4" y="212.7">GND</text>
<text x="203.6" y="212.7">GND</text>
<text x="224.7" y="212.7">GND</text>
<text x="242.4" y="239.2">GND</text>
<text x="100.2" y="272.7">GND</text>
<text x="334.1" y="270.9">GND</text>
<text x="514" y="293.9">GND</text>
<text x="100.2" y="315">GND</text>
<text x="420.5" y="325.6">GND</text>
<text x="99.5" y="366.2">GND</text>
</g>
<g font-size="3.9" fill="#00f">
<text x="541.8" y="16.1">ALM-LED</text>
<text x="447.1" y="33.2">1V8</text>
<text x="346.4" y="43.7">3V3</text>
<text x="210.8" y="50.8">Water</text>
<text x="271.9" y="79.6">PICO-RX</text>
<text x="271.9" y="90.2">PICO-TX</text>
<text x="234.3" y="175.4">1V8</text>
<text x="350.1" y="174.3">PWR_KEY</text>
<text x="386.5" y="178.4">PSM_EINT</text>
<text x="124.2" y="181.3">VSYS</text>
<text x="364.2" y="181.3">RESET</text>
<text x="70.3" y="200">VBUS</text>
<text x="130.9" y="236.6">PSM_EINT</text>
<text x="30.9" y="247.1">BC66-INT</text>
<text x="130.9" y="278.9">PWR_KEY</text>
<text x="30.2" y="289.5">BC66-PWR</text>
<text x="223.6" y="321.3">RESET</text>
<text x="30.2" y="331.8">BC66-RST</text>
</g>
<g font-size="3.9" fill="#800">
<text x="437.8" y="357.7">TITLE:</text>
<text x="566.4" y="362.4">REV:</text>
<text x="474.7" y="371.9">Company:</text>
<text x="566.1" y="372.5">Sheet: 1/2</text>
<text x="474.7" y="379.6">Date:</text>
<text x="523.7" y="379.7">Drawn By: Dddienst</text>
</g>
<g font-size="3.2" fill="#800">
<text x="41.6" y="6.9">1</text>
<text x="110.8" y="6.9">2</text>
<text x="179.9" y="6.9">3</text>
<text x="249.1" y="6.9">4</text>
<text x="318.2" y="6.9">5</text>
<text x="387.3" y="6.9">6</text>
<text x="456.5" y="6.9">7</text>
<text x="525.6" y="6.9">8</text>
<text x="4.1" y="42">A</text>
<text x="593.2" y="42">A</text>
<text x="4.1" y="111.1">B</text>
<text x="593.2" y="111.1">B</text>
<text x="4.1" y="180.3">C</text>
<text x="593.2" y="180.3">C</text>
<text x="4.1" y="249.4">D</text>
<text x="593.2" y="249.4">D</text>
<text x="4.1" y="318.6">E</text>
<text x="593.2" y="318.6">E</text>
<text x="41.6" y="384.4">1</text>
<text x="110.8" y="384.4">2</text>
<text x="179.9" y="384.4">3</text>
<text x="249.1" y="384.4">4</text>
<text x="318.2" y="384.4">5</text>
<text x="387.3" y="384.4">6</text>
<text x="456.5" y="384.4">7</text>
<text x="525.6" y="384.4">8</text>
</g>
<g font-size="3.2" fill="#000080">
<text x="140.1" y="33.6">R22</text>
<text x="29.2" y="37.2">14AWG-Hole</text>
<text x="33.3" y="40.7">J3-1</text>
<text x="140.1" y="36.6">1M</text>
<text x="179.6" y="40.6">U3</text>
<text x="540.8" y="40.6">D1</text>
<text x="572.6" y="40.6">D2</text>
<text x="29.2" y="47.7">14AWG-Hole</text>
<text x="33.3" y="44.2">J3-2</text>
<text x="178.7" y="44.1">NCS2202SN2T1G</text>
<text x="394.4" y="47.7">BSS138LT3G</text>
<text x="540.8" y="43.9">Green LED</text>
<text x="572.6" y="43.9">Red LED</text>
<text x="81.8" y="53">D3</text>
<text x="81.8" y="56">GSOT03-E3-08</text>
<text x="540.5" y="63.3">470 Ohm</text>
<text x="540.5" y="60">R14</text>
<text x="572.2" y="63.3">470 Ohm</text>
<text x="572.2" y="60">R15</text>
<text x="330.6" y="72">4.7K</text>
<text x="330.6" y="68.8">R19</text>
<text x="342.9" y="72">4.7K</text>
<text x="342.9" y="68.8">R18</text>
<text x="389.5" y="68.4">Q2</text>
<text x="418.7" y="72">4.7K</text>
<text x="418.7" y="68.8">R10</text>
<text x="431.1" y="72">4.7K</text>
<text x="431.1" y="68.8">R13</text>
<text x="543.9" y="87">BSS138LT3G</text>
<text x="73" y="93">100K</text>
<text x="73" y="90.1">R20</text>
<text x="543.6" y="90.2">Q7</text>
<text x="370.7" y="99.8">BSS138LT3G</text>
<text x="386" y="96.7">Q3</text>
<text x="526.1" y="100.6">R16</text>
<text x="525.1" y="107.7">1M</text>
<text x="73" y="111.2">R21</text>
<text x="73" y="114.2">100K</text>
<text x="297.7" y="116.5">U1</text>
<text x="269" y="120">Quectel_BC66_Module(Pinout-OpenCPU)</text>
<text x="113.9" y="131.9">U.FL-R-SMT-1</text>
<text x="113.9" y="128.8">J4</text>
<text x="19.9" y="171.1">S2B-PH-SM4-TB(LF)(SN)</text>
<text x="93.1" y="171.8">Q1</text>
<text x="93.1" y="175">DMG2305UX-7</text>
<text x="35.3" y="181.7">J1</text>
<text x="169.3" y="195.8">C1</text>
<text x="190.2" y="195.8">C2</text>
<text x="211.4" y="195.8">C3</text>
<text x="232.6" y="195.8">C4</text>
<text x="169.3" y="199">100uF</text>
<text x="190.2" y="199">0.1uF</text>
<text x="211.4" y="199">100pF</text>
<text x="232.5" y="199">22pF</text>
<text x="535.9" y="220.5">J2</text>
<text x="535.9" y="223.7">693043020611</text>
<text x="67.4" y="239.9">R1</text>
<text x="384.2" y="239.9">R4</text>
<text x="67.4" y="243.1">4.7K</text>
<text x="384.2" y="243.1">22 Ohm</text>
<text x="106.7" y="250.2">BC817</text>
<text x="106.8" y="247">Q5</text>
<text x="90.3" y="255.4">47K</text>
<text x="90.3" y="252.2">R2</text>
<text x="384.2" y="255.4">22 Ohm</text>
<text x="384.2" y="252.2">R5</text>
<text x="552.1" y="254.7" transform="rotate(-90 552.1 254.7)">Nano SIM Card</text>
<text x="384.2" y="267.8">22 Ohm</text>
<text x="384.2" y="264.6">R6</text>
<text x="384.2" y="280.1">10K</text>
<text x="384.2" y="276.9">R7</text>
<text x="67.4" y="285.4">4.7K</text>
<text x="67.4" y="282.2">R11</text>
<text x="106.7" y="292.5">BC817</text>
<text x="106.8" y="289.4">Q4</text>
<text x="90.3" y="297.7">47K</text>
<text x="90.3" y="294.6">R3</text>
<text x="403.9" y="298.1">C5</text>
<text x="419.8" y="298.1">C6</text>
<text x="435.7" y="298.1">C7</text>
<text x="451.3" y="298.1">C8</text>
<text x="403.9" y="301.3">33pF</text>
<text x="419.8" y="301.3">33pF</text>
<text x="435.7" y="301.3">33pF</text>
<text x="451.3" y="301.3">0.1uF</text>
<text x="472.7" y="317.5">FID1</text>
<text x="500.9" y="317.5">FID2</text>
<text x="529.2" y="317.5">FID3</text>
<text x="472.7" y="320.7">MC_FIDUCIAL</text>
<text x="500.9" y="320.7">MC_FIDUCIAL</text>
<text x="529.2" y="320.7">MC_FIDUCIAL</text>
<text x="66.7" y="327.7">4.7K</text>
<text x="66.7" y="324.6">R17</text>
<text x="186.6" y="329.5">GSOT03-E3-08</text>
<text x="186.6" y="326.3">D4</text>
<text x="106" y="334.9">BC817</text>
<text x="106" y="331.7">Q6</text>
<text x="89.6" y="340.1">47K</text>
<text x="89.6" y="336.9">R12</text>
<text x="130.7" y="341.8">PTS636_SM43J_SMTR_LFS</text>
<text x="130.7" y="338.7">S1</text>
<text x="472.7" y="340.1">MC_FIDUCIAL</text>
<text x="472.7" y="337">FID4</text>
<text x="500.9" y="340.1">MC_FIDUCIAL</text>
<text x="500.9" y="337">FID5</text>
<text x="529.2" y="340.1">MC_FIDUCIAL</text>
<text x="529.2" y="337">FID6</text>
</g>
<g font-size="3.2" fill="#00f">
<text x="142.9" y="39.5">3uA Active</text>
<text x="70.2" y="46.4" transform="rotate(-90 70.2 46.4)">3</text>
<text x="163.4" y="46.2">4</text>
<text x="174.3" y="42.7" transform="rotate(-90 174.3 42.7)">5</text>
<text x="163.4" y="53.3">3</text>
<text x="183.8" y="49.7">1</text>
<text x="391.2" y="48.3" transform="rotate(-90 391.2 48.3)">1</text>
<text x="392.6" y="53.3" transform="rotate(-90 392.6 53.3)">G</text>
<text x="63.1" y="59.3" transform="rotate(-90 63.1 59.3)">1</text>
<text x="77.3" y="59.3" transform="rotate(-90 77.3 59.3)">2</text>
<text x="79" y="55.8" transform="rotate(-90 79 55.8)">NC</text>
<text x="174.3" y="59.5" transform="rotate(-90 174.3 59.5)">2</text>
<text x="380.7" y="60.3">3</text>
<text x="385.2" y="61.7">D</text>
<text x="395.8" y="61.7">S</text>
<text x="400.4" y="60.3">2</text>
<text x="387.7" y="76.6" transform="rotate(-90 387.7 76.6)">1</text>
<text x="389.1" y="81.5" transform="rotate(-90 389.1 81.5)">G</text>
<text x="537.6" y="80.1" transform="rotate(-90 537.6 80.1)">3</text>
<text x="377.2" y="88.5">3</text>
<text x="381.7" y="90">D</text>
<text x="392.2" y="90">S</text>
<text x="396.9" y="88.5">2</text>
<text x="523.6" y="88.5">1</text>
<text x="528.1" y="90">G</text>
<text x="539" y="85" transform="rotate(-90 539 85)">D</text>
<text x="539" y="95.2" transform="rotate(-90 539 95.2)">S</text>
<text x="81.1" y="97.7">15uA</text>
<text x="537.6" y="99.7" transform="rotate(-90 537.6 99.7)">2</text>
<text x="144.3" y="115.4" transform="rotate(-90 144.3 115.4)">3</text>
<text x="145.7" y="125.1" transform="rotate(-90 145.7 125.1)">GND</text>
<text x="141.6" y="128.8">SIN</text>
<text x="149.9" y="127.4">2</text>
<text x="145.7" y="137.6" transform="rotate(-90 145.7 137.6)">GND</text>
<text x="144.3" y="142.1" transform="rotate(-90 144.3 142.1)">1</text>
<text x="42" y="176.9" transform="rotate(-90 42 176.9)">4</text>
<text x="43.7" y="180.4" transform="rotate(-90 43.7 180.4)">4</text>
<text x="46.1" y="182">1</text>
<text x="46.1" y="185.6">2</text>
<text x="49.6" y="180.3">1</text>
<text x="49.6" y="183.8">2</text>
<text x="89.4" y="180.3">3</text>
<text x="99.1" y="180.3">2</text>
<text x="42" y="189.9" transform="rotate(-90 42 189.9)">3</text>
<text x="43.7" y="186.4" transform="rotate(-90 43.7 186.4)">3</text>
<text x="94.9" y="186.9" transform="rotate(-90 94.9 186.9)">1</text>
<text x="181.3" y="333.7">1</text>
<text x="194.2" y="340.8">3</text>
<text x="181.3" y="347.8">2</text>
<text x="184.7" y="349.6">NC</text>
</g>
<g font-size="3.2">
<text x="523.7" y="232.8">C1</text>
<text x="523.7" y="236.4">C2</text>
<text x="523.7" y="239.9">C3</text>
<text x="532" y="235.1">Vcc</text>
<text x="532" y="238.7">RST</text>
<text x="523.7" y="243.4">C5</text>
<text x="532" y="242.2">CLK</text>
<text x="532" y="245.7">GND</text>
<text x="523.7" y="246.9">C6</text>
<text x="523.7" y="250.5">C7</text>
<text x="532" y="249.2">Vpp</text>
<text x="532" y="252.8">I/O</text>
<text x="532" y="270.4" transform="rotate(-90 532 270.4)">MNT1</text>
<text x="535.5" y="270.4" transform="rotate(-90 535.5 270.4)">MNT2</text>
<text x="539" y="270.4" transform="rotate(-90 539 270.4)">MNT3</text>
<text x="542.6" y="270.4" transform="rotate(-90 542.6 270.4)">MNT4</text>
<text x="546.1" y="270.4" transform="rotate(-90 546.1 270.4)">MNT5</text>
<text x="549.6" y="270.4" transform="rotate(-90 549.6 270.4)">MNT6</text>
</g>
<g font-size="2.5" fill="#00f">
<text x="266.7" y="123.8">34</text>
<text x="274.1" y="125.2">GND</text>
<text x="295.4" y="125.2">SPI_MISO/GPIO/EINT_d</text>
<text x="329.8" y="123.8">3</text>
<text x="266.7" y="127.4">35</text>
<text x="266.7" y="130.9">36</text>
<text x="274.1" y="128.8">RF_ANT</text>
<text x="295.4" y="128.8">SPI_MOSI/GPIO/EINT_d</text>
<text x="329.8" y="127.4">4</text>
<text x="329.8" y="130.9">5</text>
<text x="268.3" y="137.9">2</text>
<text x="274.1" y="132.3">GND</text>
<text x="290" y="135.8">SPI_CS/GPIO/EINT/PWM1_d</text>
<text x="295.6" y="132.3">SPI_SCLK/GPIO/EINT_d</text>
<text x="329.8" y="134.4">6</text>
<text x="268.3" y="141.5">8</text>
<text x="274.1" y="139.3">RESERVED</text>
<text x="274.1" y="142.9">RESERVED</text>
<text x="266.7" y="145">25</text>
<text x="266.7" y="148.5">44</text>
<text x="274.1" y="146.4">RESERVED</text>
<text x="274.1" y="149.9">RESERVED</text>
<text x="312.8" y="149.9">RXD/GPIO</text>
<text x="313" y="146.4">TXD/GPIO</text>
<text x="329.8" y="148.5">18</text>
<text x="329.8" y="145">17</text>
<text x="266.7" y="152">45</text>
<text x="266.7" y="155.6">46</text>
<text x="274.1" y="153.5">RESERVED</text>
<text x="296.1" y="153.5">TXD_AUX/GPIO/EINT_d</text>
<text x="329.8" y="155.6">28</text>
<text x="329.8" y="152">29</text>
<text x="266.7" y="159.1">47</text>
<text x="274.1" y="157">RESERVED</text>
<text x="274.1" y="160.5">RESERVED</text>
<text x="295.7" y="160.5">TXD_DBG/GPIO/EINT_d</text>
<text x="295.9" y="157">RXD_AUX/GPIO/EINT_d</text>
<text x="329.8" y="159.1">39</text>
<text x="266.7" y="162.6">48</text>
<text x="266.7" y="166.2">49</text>
<text x="274.1" y="164">RESERVED</text>
<text x="274.1" y="167.6">RESERVED</text>
<text x="295.5" y="164">RXD_DBG/GPIO/EINT_d</text>
<text x="329.8" y="162.6">38</text>
<text x="266.7" y="173.2">24</text>
<text x="329.8" y="173.2">7</text>
<text x="274.1" y="174.6">VDD_EXT(1.8V)</text>
<text x="312.1" y="174.6">PWRKEY_d</text>
<text x="312.8" y="178.2">PSM_EINT</text>
<text x="329.8" y="176.7">19</text>
<text x="266.7" y="180.3">42</text>
<text x="266.7" y="183.8">43</text>
<text x="274.1" y="181.7">VBAT_BB(2.1V-3.63V)</text>
<text x="274.1" y="185.2">VBAT_RF(2.1V-3.63V)</text>
<text x="317.2" y="185.2">ADC0*</text>
<text x="317.6" y="181.7">RESET</text>
<text x="329.8" y="183.8">9</text>
<text x="329.8" y="180.3">15</text>
<text x="286.6" y="188.7">NETLIGHT/PWM0/GPIO/EINT_u</text>
<text x="329.8" y="187.3">16</text>
<text x="266.7" y="197.9">40</text>
<text x="329.8" y="197.9">20</text>
<text x="266.7" y="201.4">41</text>
<text x="274.1" y="199.3">GND</text>
<text x="274.1" y="202.8">GND</text>
<text x="289.1" y="202.8">DCD/IIC0_SDA/GPIO/EINT_d</text>
<text x="292.3" y="199.3">RI/IIC0_SCL/GPIO/EINT_d</text>
<text x="329.8" y="201.4">21</text>
<text x="266.7" y="205">37</text>
<text x="268.3" y="208.5">1</text>
<text x="274.1" y="206.4">GND</text>
<text x="274.1" y="209.9">GND</text>
<text x="287.5" y="209.9">RTS_AUX/PWM2/GPIO/EINT_d</text>
<text x="296.2" y="206.4">CTS_AUX/GPIO/EINT_d</text>
<text x="329.8" y="208.5">23</text>
<text x="329.8" y="205">22</text>
<text x="266.7" y="212">27</text>
<text x="274.1" y="213.4">GND</text>
<text x="307.5" y="213.4">GPIO1/EINT_d</text>
<text x="329.8" y="215.5">30</text>
<text x="329.8" y="212">26</text>
<text x="298.8" y="220.5">GPIO3/PWM3/EINT_d</text>
<text x="307.5" y="217">GPIO2/EINT_d</text>
<text x="329.8" y="219.1">31</text>
<text x="266.7" y="222.6">50</text>
<text x="266.7" y="226.1">51</text>
<text x="274.1" y="224">RESERVED</text>
<text x="274.1" y="227.5">RESERVED</text>
<text x="307.5" y="224">GPIO4/EINT_d</text>
<text x="307.5" y="227.5">GPIO5/EINT_d</text>
<text x="329.8" y="222.6">32</text>
<text x="329.8" y="226.1">33</text>
<text x="266.7" y="229.7">52</text>
<text x="266.7" y="233.2">53</text>
<text x="274.1" y="231.1">RESERVED</text>
<text x="266.7" y="236.7">54</text>
<text x="274.1" y="234.6">RESERVED</text>
<text x="274.1" y="238.1">RESERVED</text>
<text x="314.3" y="238.1">SIM_RST</text>
<text x="329.8" y="236.7">12</text>
<text x="266.7" y="240.2">55</text>
<text x="266.7" y="243.8">56</text>
<text x="274.1" y="241.7">RESERVED</text>
<text x="274.1" y="245.2">RESERVED</text>
<text x="312.4" y="245.2">SIM_DATA</text>
<text x="314.4" y="241.7">SIM_CLK</text>
<text x="329.8" y="243.8">11</text>
<text x="329.8" y="240.2">13</text>
<text x="266.7" y="247.3">57</text>
<text x="266.7" y="250.8">58</text>
<text x="274.1" y="248.7">RESERVED</text>
<text x="305.8" y="248.7">SIM_VDD(1.8V)</text>
<text x="329.8" y="250.8">10</text>
<text x="329.8" y="247.3">14</text>
<text x="274.1" y="252.2">RESERVED</text>
<text x="313.6" y="252.2">SIM_GND</text>
</g>
<g font-size="2.1" fill="#a54b4b">
<text x="126.3" y="328.4" transform="rotate(-90 126.3 328.4)">1</text>
<text x="126.3" y="348.1" transform="rotate(-90 126.3 348.1)">2</text>
</g>
</svg>
